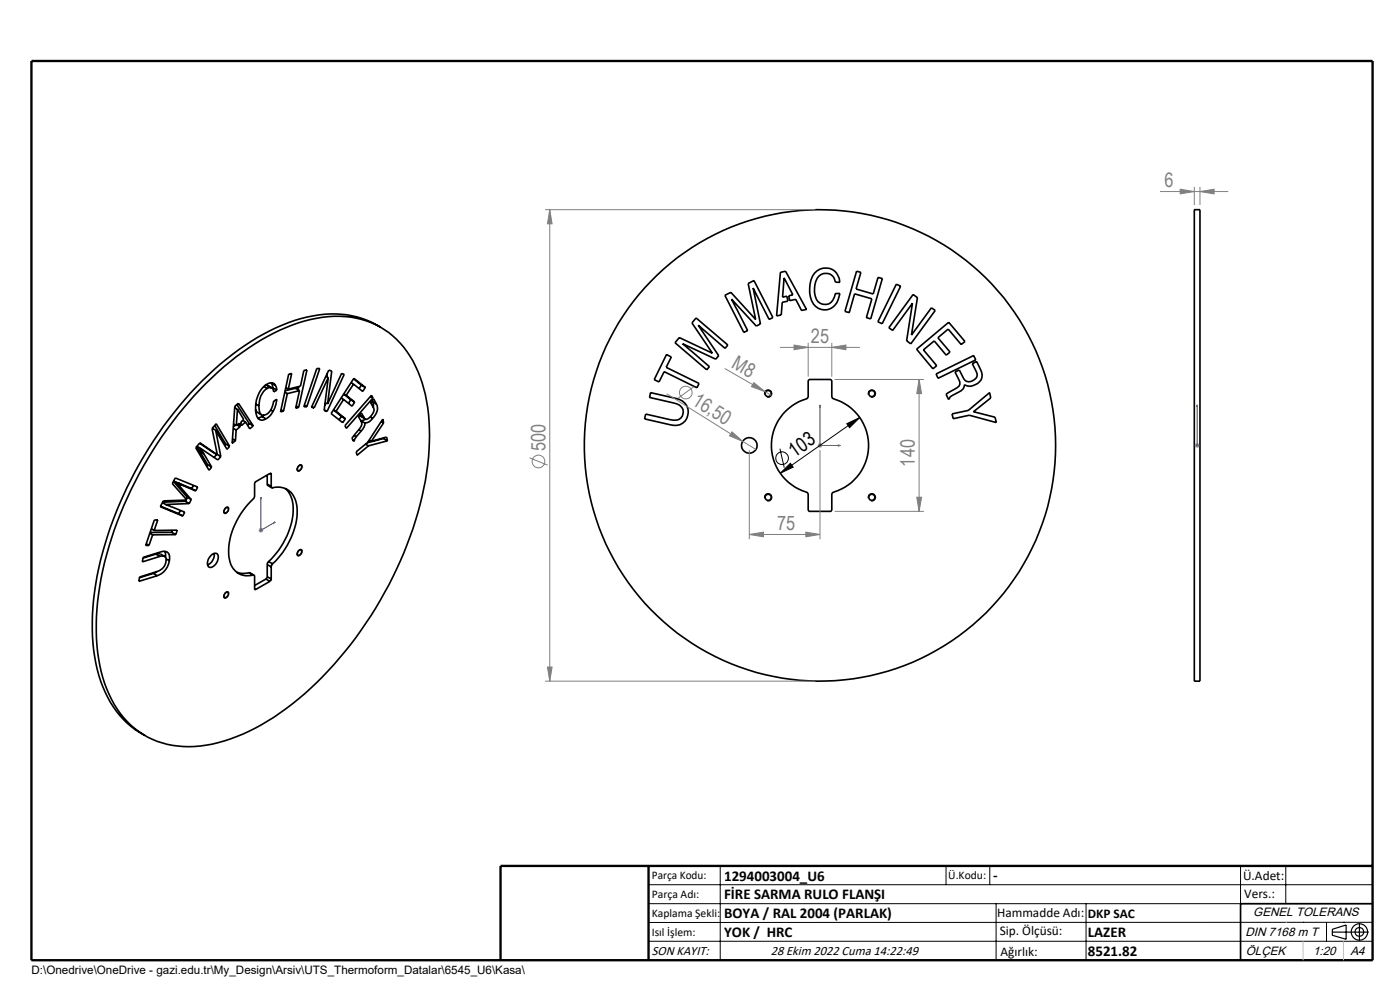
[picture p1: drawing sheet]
<svg xmlns="http://www.w3.org/2000/svg" width="297mm" height="210mm" viewBox="0 0 297 210" stroke-linecap="round" stroke-linejoin="round" font-family="sans-serif">
<g fill="none" stroke="#000" stroke-width=".35">
<path d="M165.6 57.8l1.1-.3 4.4 8.1-1.1 .3-1.2-2.4-1.3 .3-.2-1 .9-.3-1.9-3.6-.3 4.1 .9-.2 .2 1.1-1.2 .2-.2 2.7-1 .2zM172.8 58a3 3 0 0 1 3.4-1 3 3 0 0 1 2 2.9h-1a2.12 2.12 0 0 0-2-1.9 2.12 2.12 0 0 0-2.2 1.8 4.8 4.8 0 0 0 .5 4.2 2.06 2.06 0 0 0 3.5-.9l.2-.8h1a4 4 0 0 1-2 3.2 3.1 3.1 0 0 1-4.3-2.6 6.3 6.3 0 0 1 .9-4.9zM181.7 57.5l.9 .3-1 3.5 3.6 1.1 1.1-3.6 .9 .3-2.5 8.6-.9-.3 1.2-4-3.7-1.1-1.1 4-1-.2zM253.4 44.5h1.2v100h-1.2zM67.2 78.2h.6l-2.7 8.1h-.6zM69.1 79.8l.5 .3M69.4 79.2l-.1 .7M80.8 69.4a19.9 19.9 0 0 0-15.7-2.1 46.8 46.8 0 0 0-21 12.3 81.7 81.7 0 0 0-24 45.9 40.3 40.3 0 0 0 1.7 20.2 19.2 19.2 0 0 0 9 10.3M141.4 75.2l1 .5-1.1 2.2 7 3.4-.5 1-6.9-3.5-1.1 2.2-1-.5zM147.7 67.4l6.7 5.8-.6 .7-5.7-4.9 4.4 6.5-.7 .7-7-3.3 5.7 4.9-.6 .6-6.7-5.7 .9-1.1 7 3.3-4.3-6.4zM153.8 62.6l1.2-.6 5.3 5.8-1.6-7.7 1.2-.6 4.1 7.9-.8 .4-3.4-6.7 1.5 7.6-.9 .5-5.2-5.7 3.4 6.6-.8 .4zM190.1 60.3l1 .4-4 8-.9-.4z"/>
<path d="M193.7 62.5l.9 .6-1.2 8 4.2-5.8 .8 .6-5.2 7-.9-.6 1.3-8-4.2 5.8-.8-.6zM194.5 74.1l6.8-5.7 3.4 4.1-.8 .6-2.7-3.3-2.2 1.8 2.5 3.1-.8 .6-2.5-3-2.3 1.9 2.8 3.4-.8 .6zM198.6 79.3l8-3.9 .4 .9-8 3.9zM202.6 78.9l.9-.4 .8 1.6a1.42 1.42 0 0 0 2.5 .4 1.16 1.16 0 0 0 .4-1.6l-.9-1.8 .9-.4a4.1 4.1 0 0 1 .9 3.9 2.97 2.97 0 0 1-3.5 1 1.59 1.59 0 0 1-1.2 1.5l-1.8 1-.4 .6-.5-1.1 .8-.5a3.6 3.6 0 0 0 2.1-1.6l-.1-.8zM41.7 94.7l.5 .8M41.8 94.6l.7 .5M42.2 95.5l.1 .2M42.2 95.5l.8 .5M42.3 95.7l.1 .1M42.3 94l3.8 2.5M42.3 95.7l.9 .5M42.4 95.8l.9 .5"/>
<path d="M42.4 95.8l1.7 2.8M42.5 95.1l.5 .9M42.5 95.1l3.7 2.5 .6-.7M43 96l.2 .2M43.2 96.2l.1 .1M43.3 96.3l1.6 2.8M43.7 81.3a50.2 50.2 0 0 1 21-13.2 20.4 20.4 0 0 1 16.9 1.8 21.5 21.5 0 0 1 8.6 13.8 52.4 52.4 0 0 1-1.5 25.1 82 82 0 0 1-26.6 40.5 40.3 40.3 0 0 1-19.6 8.9 18.1 18.1 0 0 1-19.9-12.1 41.2 41.2 0 0 1-1.4-21.8 82.8 82.8 0 0 1 22.5-43zM44.1 98.6l.8 .5M44.1 98.6l-.3 .3M45 90.9l.8 .4M45.5 90.3l2.4 3.9M45.8 91.3l1 5.6"/>
<path d="M45.8 91.3l2.4 4 .5-.6M46 96.4l-.6 .6M46.1 96.5l-3.7-2.6-.9 1.1 2.8 4.8 .6-.7M46.1 96.4l.7 .5M47.9 94.2l.8 .5M47.9 94.2l-.3 .3M48.7 94.7l-2.8-4.8-.9 1 1.1 5.6M49.3 93.1l.7 .4M49.5 90.9l.6 .3M49.5 89.9l.6 .4M49.8 86.5l.6 .3M49.9 90.2l-.4 .3"/>
<path d="M50.1 91.2l-.1 2.3M50.1 90.3l.7-.5 .1 .7M50.2 85.8l2.7 4M50.3 90.2l.6 .3M50.4 86.8l-.3 3.5M50.4 86.8l1.3 2.2-.6 .5 .1 .8 .9-.8M50.9 90.5l-.8 .7M51.5 89.2l.6 .3M52.1 89.5l.9 1.5 .7-.7M52.9 89.8l.8 .5M52.9 89.8l-.4 .4M53.7 90.3l-3.1-4.8-.8 .7-.6 7.8 .8-.5"/>
<path d="M54.2 86.8a1.86 1.86 0 0 0 1.3 1.2M54.3 85.7l.6 .4M54.9 86.1a1.82 1.82 0 0 0 .8 2 2.38 2.38 0 0 0 2.2-2.2l.2-.8 .6-.4-.2 1.1-.6 1.5M55.6 88.4l-.9 .2M55.6 88.4l.8 .5M56 82l.7 .4M56.1 88l-.5 .4M56.3 81.8h.4M56.7 82.4a4.2 4.2 0 0 0-1.8 3.7M56.7 81.8l.9 .5M56.7 81.8h.1M56.8 81.8l.9 .5"/>
<path d="M57.4 87l.5 .3M57.6 82.3l-.9 .1M57.6 82.3l.4 .3 .1 .5 .6-.3M57.6 81.2v.1M57.6 81.3l.3 1M57.6 81.3l.9 .5M57.9 82.3l.8 .5M57.9 82.3l-.2 .1M57.9 87.3a3.6 3.6 0 0 1-1.5 1.6M58.5 81.8l.2 1M58.5 81.8a1.12 1.12 0 0 0-1.8-.4 6 6 0 0 0-1.9 7.4 1.28 1.28 0 0 0 1.6 .1M59.6 86.9l.5 .3"/>
<path d="M60.4 83.2l.6 .3M60.6 82.2l.6 .3M61 83.5l-.9 3.7M61.2 82.5l2.5-.6 .8-3.3 .6-.2-1.7 8M61.2 82.5l.7-3.3-.7 .2-1.7 8 .6-.2M62.8 86.1l.6 .3M63.4 98.9l.2-.2a.55 .55 0 0 1 .4 .5 .55 .55 0 0 1-.4 .5l-.2 .2-.3-.3zM63.4 82l-.2 .7M63.5 82.9l-2.5 .6M63.5 82.9l-.8 3.7 .7-.2M63.5 82.9l-.8-.5-2.2 .5M64.6 86l.5 .3"/>
<path d="M66.1 86.2l.5 .3M68.8 86.9l.6 .4M69 85.4l.5 .3M69.1 85.5l-.2 .5M69.5 85.7l.9-7-.7-.2-3.6 7.9 .5 .1M69.5 85.7l3-6.5 .5 .2-3.6 7.9M69.6 80.1l-3 6.4M69.6 80.1l-.8 7 .6 .2M71.3 87.2l2 1.6M71.3 87.2l-.5-.3 1.6 1.4M72.4 84.4l.5 .3M72.4 88.3l.9 .5"/>
<path d="M72.4 88.3l-.5 .8M72.9 84.7l-1.6 2.5M72.9 84.7l1.8 1.5 .5-.9M72.9 83.6l1.5 1.2M73 83.6l.4 .2M73.4 83.8l1.8 1.5M74.4 84.8l.8 .5M74.4 84.8l-.5 .7M74.5 81.2l.5 .3M74.9 93.3l.3 .2M75 81.5l-1.6 2.3M75 81.5l1.9 1.5 .6-.8"/>
<path d="M75 80.4l1.7 1.3M75.1 92.3l.5 .3M75.6 92.6l-.4 .9M76.1 91.1l.5 .3M76.3 88l.1 .1M76.4 88.1l1.1 .8M76.4 88.1l.9 .5M76.6 91.4l-1 1.2M76.7 81.7l.8 .5M76.7 81.7l-.5 .7M77.3 88.6l-.6-1-.7 .7 .6 1.1a1.43 1.43 0 0 1-.6 1.9l-1.4 1.6 .4 .7 .2-.1M77.4 89.7a2.26 2.26 0 0 1-.8 1.7"/>
<path d="M77.5 82.2l-2.4-2-4.9 7.5 2.5 2 .6-.9M77.5 88.9l-.9 .3 .8 .5M77.5 94.2l.7 .4M78.3 93.3l.5 .3M78.5 88.4l.6 .4M78.6 84.1l.5 .3M78.8 83.8l.3 .6-5.6 6.5-.3-.6zM78.9 85l.1 .2M79 85.2l.2 1.3M79 85.2l.9 .5M79.1 88.8a2.02 2.02 0 0 1-1.7 .9M79.9 85.7l-.6-1.1-.7 .8 .6 1.1a2.32 2.32 0 0 1-1.4 2.5l-.5-.4"/>
<path d="M79.9 85.7a2.49 2.49 0 0 1-.8 3.1M80.9 89.4l.5 .3M81.3 92.9l.1 .1M81.4 93l.8 .5M81.4 93l-3.5 .9M81.4 89.7l-2.6 3.9M81.4 89.7l-.2-.8-3.2 4.9-2.4 2 .1 .8 2.5-2M82.2 93.5l-4 1.1M82.2 93.5l-.2-.8-3.2 .9M138 83.3l5.4 1.2a2.88 2.88 0 0 1 2.5 3.4 2.88 2.88 0 0 1-3.6 2.2l-5.6-1.2 .3-1.1 5.2 1.2a1.88 1.88 0 0 0 2.1-.2 1.88 1.88 0 0 0 .6-2 2.31 2.31 0 0 0-1.9-1.3l-5.2-1.2zM171.5 80.7l.3-.2 4.6 .1 .1 3.5 .1 .4a10.4 10.4 0 0 1 7.7 10 10.4 10.4 0 0 1-7.7 10l-.1 .3v3.4l-.3 .3-4.6-.1-.2-.2-.1-3.6a10.8 10.8 0 0 1-7.6-9.7 10.5 10.5 0 0 1 7.6-10.4l.1-.4zM202 87.8l3.4-.7 4.5-3.8 .3 1.1-3.7 2.9 4.6 1.2 .2 1.1-5.7-1.5-3.4 .7z"/>
<path d="M31 115.3l.6 .4M31.8 113.1l.6 .3M32.1 112.2l.6 .3M32.4 113.4l-.8 2.3M32.7 112.5l.8-2.2h-.8l-1.8 5.4h.7M32.7 112.5h4.9l-.3 .9M33.1 117.5h.9M33.1 117.5l.8 .5M33.1 117.5l-2.8 .9M33.9 118a.89 .89 0 0 1 1.1 .1 .89 .89 0 0 1 .2 1.1 2.58 2.58 0 0 1-1.9 2l-3.7 1.2-.1 .9 3.9-1.2M33.9 118l-3.7 1.2 .1-1 3.9-1.2a1.23 1.23 0 0 1 1.3 .1 1.23 1.23 0 0 1 .5 1.2l-.1 .6M34.1 117.5l.8 .5"/>
<path d="M34.1 107.4l3.8 1.6M34.5 106.6l.6 .4M35 117l.1 1.2M35.1 107l4.1 1.6-.4 .9M35.2 118.6l.7 .3M35.9 118.9a4 4 0 0 1-2.5 3.2M36.4 112.9l.9 .5M36.4 112.9l-4.6 .1M36.6 112.5l-.2 .4M36.8 102.1l2.9 3.4M37.3 113.4h-4.9M37.5 102.4l3.1 3.6"/>
<path d="M37.5 102.4l.9 .5M37.6 102.4l-.8-.3 .7 .3M37.6 102.4l.8 .5M37.6 102.4l.3 .1M37.9 102.5l.8 .5M37.9 102.5l2.8 1.1M37.9 109l.9 .5M38.3 108.3l-.4 .7M38.4 102.9l.3 .1M38.7 103l2.8 1.1M39.3 106.3l.8 .5M39.3 106.3l-4.8 .2"/>
<path d="M39.4 106.1l-.1 .2M39.7 105.5l.9 .5M39.7 105.5l-.2 .4M40.1 106.8l-5 .2M40.6 106l-.5 .8M40.7 103.6l.8 .5M41 103l-.3 .6M41.5 104.1l.4-.8-4.7-1.9-.7 1.2 3.2 3.5-5.1 .1-.6 1.3 4.8 2M44.8 117.8a.82 .82 0 0 1 1.1-.4 .82 .82 0 0 1 .4 1.1 1.95 1.95 0 0 1-1.9 1.8 1.79 1.79 0 0 1 .4-2.5zM45.4 117.4a2.36 2.36 0 0 1-1.4 2.4M47.8 107.9l.4-.2a.63 .63 0 0 1 .1 .7 .63 .63 0 0 1-.7 .3l-.1-.3zM56.7 102.7l.1 .3 .8 .5"/>
<path d="M56.7 102.7l.8 .5M56.7 100.8v1.9M56.7 119.8v2.5M56.7 119.8l.8 .5M57 119.1l-.3 .7M57 119.1l.8 .5M57.3 100.4h.2v.2M57.3 100.4l-3.2 1.9-.2 3.2a17.7 17.7 0 0 0-5.4 11.1 5 5 0 0 0 2.5 5.3l1 .2 1.7-.1M57.3 100.4l.2 .2M57.5 103.2l.2 .3a4.1 4.1 0 0 1 5.3 4 15.6 15.6 0 0 1-5.2 12.1M57.5 100.6v2.6M57.8 119.6l-.3 .7"/>
<path d="M60.5 103.6a6 6 0 0 1 1.7 5.5 17 17 0 0 1-5.2 10M63.4 116.8a.39 .39 0 0 1 .6-.1 .39 .39 0 0 1-.1 .6l-.1 .2a.37 .37 0 0 1-.5 .3 .37 .37 0 0 1-.2-.6zM32.5 121.6l.9 .5M32.5 121.6l-2.9 .9M33.3 121.2l-.8 .4M47.9 125.7l.2-.1a.53 .53 0 0 1 .4 .5 .53 .53 0 0 1-.4 .5l-.3 .2a.6 .6 0 0 1-.3-.6 .6 .6 0 0 1 .4-.5zM50.2 121.4l1 .2 1.6-.1M52.8 121.5l1.1 .5M52.8 121.5l.9 .5M53.7 122l.3 .2v2.7M54 124.9l.1 .2 .2-.1M54 124.9l.3 .1"/>
<path d="M56.4 122.8l.9 .5M56.4 122.8l-2.4 1.4M56.7 122.3l-.3 .5M56.7 122.3l.8 .5M57.3 123.3l-3 1.7M57.5 122.8l-.2 .5M57.5 120.3v2.5M291.2 191.7h-28v12"/>
<circle cx="159" cy="94.5" r="1.65"/>
<circle cx="163" cy="83.5" r=".65"/>
<circle cx="173.9" cy="94.5" r="50"/>
<circle cx="184.9" cy="83.5" r=".65"/>
<circle cx="163" cy="105.5" r=".65"/>
<circle cx="184.9" cy="105.5" r=".65"/>
</g>
<g fill="none" stroke="#808080" stroke-width=".21">
<path d="M253.4 39.6v3.9M254.6 39.6v3.9M115.6 44.5h57.4M116.6 44.5v100M116.6 44.5l.5 3h-1zM246.1 40.6h14.5M250.4 40.1l3 .5-3 .5zM254.6 40.6l3-.5v1zM153.7 78.2l8.6 4.9M165.5 73.7h17M168.5 73.2l2.9 .5-2.9 .5zM171.4 72.7v7.2"/>
<path d="M176.5 73.7l3-.5v1zM176.5 72.7v7.2M112.3 97.1l3.9 1.6M141.4 83.5l16.2 10.1M147.1 82l-3.3 2.5M155.3 91.6l2.3 2-2.8-1.1zM157.6 93.6l2.8 1.7M159 95.5v18.9M159.9 81.2l2.4 1.9-2.9-1.1zM162.3 83.1l1.4 .8M173.5 94.5h.9M173.6 94.1l.7 .8"/>
<path d="M174 95.5v18.9M174 94v1M174.3 94.1l-.7 .8M177.1 80.5h18.9M195 80.5v28M195 80.5l.5 3h-1zM253.4 94.5h1.1M253.6 94.1l.7 .8M254 94v1M254.3 94.1l-.7 .8M54.9 112.5h.9M55 112.1l.7 .7"/>
<path d="M55.4 112v1M55.7 112.1l-.7 .7M159 113.4l3-.5v1zM159 113.4h15M171 112.9l3 .5-3 .5zM177.1 108.5h18.9M194.5 105.5h1l-.5 3zM115.6 144.5h57.4M116.1 141.5h1l-.5 3z"/>
<circle cx="114.2" cy="97.9" r="1.34"/>
<circle cx="145.5" cy="83.3" r="1.34"/>
</g>
<g fill="none" stroke="#000" stroke-width=".21">
<path d="M63.3 98.9a.48 .48 0 0 1 .7-.3 .48 .48 0 0 1 0 .8l-.3 .4a.43 .43 0 0 1-.6 .1 .43 .43 0 0 1-.1-.6zM162.2 83.7a.8 .8 0 0 1 .7-1 .8 .8 0 0 1 .8 .9 .8 .8 0 0 1-1 .7M165.5 95.2l.9 4M179.6 89.9l2.8-1.3-2.2 2.1zM182.4 88.6l-16.9 11.8M184.2 83.7a.8 .8 0 0 1 .7-1 .8 .8 0 0 1 .9 .9 .8 .8 0 0 1-1.1 .7M47.7 107.8a.48 .48 0 0 1 .7-.2 .48 .48 0 0 1 .1 .7l-.3 .4a.43 .43 0 0 1-.6 .2 .43 .43 0 0 1-.1-.6zM63.3 116.8a.48 .48 0 0 1 .7-.2 .48 .48 0 0 1 0 .7l-.4 .6h-.5l-.1-.4zM162.2 105.7a.8 .8 0 0 1 .7-1 .8 .8 0 0 1 .8 .8 .8 .8 0 0 1-1 .7M165.5 100.4l2.2-2.1 .6 .8zM184.2 105.7a.8 .8 0 0 1 .7-1 .8 .8 0 0 1 .9 .8 .8 .8 0 0 1-1.1 .7M47.7 125.8a.48 .48 0 0 1 .7-.3 .48 .48 0 0 1 .1 .8l-.3 .4a.43 .43 0 0 1-.6 .2 .43 .43 0 0 1-.1-.7z"/>
<path d="M137.6 187.7h153.6M137.6 191.7h153.6M137.6 199.7h153.6M152.8 183.7v20M200.7 183.7v4M210 183.7v4M211.3 191.7v12M230.4 191.7v12M263.2 183.7v20M272.8 183.7v8M276.4 195.6h.1M281.4 195.6v4.1"/>
<path d="M285 195.6h.1M291.2 195.6l-153.6 .1"/>
<circle cx="165.9" cy="97.2" r="1.34"/>
</g>
<g fill="none" stroke="#000" stroke-width=".25">
<path d="M282.6 197.7h7.8M282.6 197.1l3-.9v3l-3-.8zM288.4 195.8v3.8M106.2 203.7h185"/>
<circle cx="288.4" cy="197.7" r="1.74"/>
<circle cx="288.4" cy="197.7" r=".93"/>
</g>
<path d="M174 85.9l.1 .4h-.3zM174 85.9v8.6h4.3M177.8 94.4l.5 .1-.5 .1zM254 94.4v.2zM254 85.9v.4v-.4M254 94.5h.1M254 85.9v8.6M55.4 105.5v7l3-1.8M55.4 105.5v.3l-.1 .1zM58.1 110.8l.3-.1-.3 .3z" fill="none" stroke="#00f" stroke-width=".21"/>
<path d="M6.7 12.9h284.5v190.8h-284.5zM137.6 183.7v20M291.2 183.7h-185v20" fill="none" stroke="#000" stroke-width=".5"/>
<path d="M276.4 199.7v4M285 199.7v4" fill="none" stroke="#c0c0c0" stroke-width=".21"/>
<path d="M272.8 195.6h.1" fill="none" stroke="#c0c0c0" stroke-width=".25"/>
<g fill="#00f">
<path d="M177.8 94.4l.5 .1-.5 .1zM174 85.9l.1 .4h-.3z"/>
<path d="M58.1 110.8l.3-.1-.3 .3zM55.4 105.5v.3l-.1 .1z"/>
<path d="M254 94.4v.2zM254 85.9v.4z"/>
</g>
<path d="M179.6 89.9l.6 .8 2.2-2.1zM165.5 100.4l2.8-1.3-.6-.8z" fill="#000"/>
<g fill="#808080">
<path d="M155.3 91.6l2.3 2-2.8-1.1z"/>
<path d="M159.9 81.2l2.4 1.9-2.9-1.1z"/>
<path d="M168.5 73.2l2.9 .5-2.9 .5zM176.5 73.7l3-.5v1zM250.4 40.1l3 .5-3 .5zM254.6 40.6l3-.5v1z"/>
<path d="M159 113.4l3-.5v1zM171 112.9l3 .5-3 .5z"/>
<path d="M116.6 44.5l.5 3h-1zM116.1 141.5h1l-.5 3zM195 80.5l.5 3h-1zM194.5 105.5h1l-.5 3z"/>
</g>
<g font-size="4.2" fill="#808080">
<text x="247.1" y="39.7">6</text>
<text x="155" y="77.9" transform="rotate(30 155 77.9)">M8</text>
<text x="172" y="72.7">25</text>
<text x="146.6" y="85.7" transform="rotate(32 146.6 85.7)">16,50</text>
<text x="115.7" y="95.7" transform="rotate(-90 115.7 95.7)">500</text>
<text x="194.1" y="99" transform="rotate(-90 194.1 99)">140</text>
<text x="164.8" y="112.4">75</text>
</g>
<text font-size="4.2" x="168.6" y="97.1" transform="rotate(-35 168.6 97.1)">103</text>
<g font-size="3.2">
<text x="153.6" y="186.8">1294003004_U6</text>
<text x="153.6" y="190.8">FİRE SARMA RULO FLANŞI</text>
<text x="210.7" y="186.6">-</text>
<text x="153.6" y="194.8">BOYA / RAL 2004 (PARLAK)</text>
<text x="153.6" y="198.8">YOK / HRC</text>
<text x="230.8" y="198.7">LAZER</text>
<text x="230.8" y="202.8">8521.82</text>
</g>
<g font-size="2.8">
<text x="263.7" y="186.7">Ü.Adet:</text>
<text x="263.9" y="190.5">Vers.:</text>
<text x="211.5" y="194.5">Hammadde Adı:</text>
<text x="230.8" y="194.7">DKP SAC</text>
<text x="138.3" y="202.6">SON KAYIT:</text>
<text x="163.5" y="202.6">28 Ekim 2022 Cuma 14:22:49</text>
<text x="212.1" y="198.4">Sip. Ölçüsü:</text>
<text x="212.2" y="202.7">Ağırlık:</text>
</g>
<g font-size="2.6">
<text x="265.9" y="194.4">GENEL TOLERANS</text>
<text x="264.2" y="198.5">DIN 7168 m T</text>
<text x="264.3" y="202.6">ÖLÇEK</text>
<text x="278.5" y="202.6">1:20</text>
<text x="286.5" y="202.6">A4</text>
</g>
<g font-size="2.5">
<text x="138.3" y="186.4">Parça Kodu:</text>
<text x="138.3" y="190.5">Parça Adı:</text>
<text x="201.2" y="186.5">Ü.Kodu:</text>
<text x="138.3" y="194.5">Kaplama Şekli:</text>
<text x="138.3" y="198.6">Isıl İşlem:</text>
<text x="6.7" y="206.7">D:\Onedrive\OneDrive - gazi.edu.tr\My_Design\Arsiv\UTS_Thermoform_Datalar\6545_U6\Kasa\</text>
</g>
</svg>
